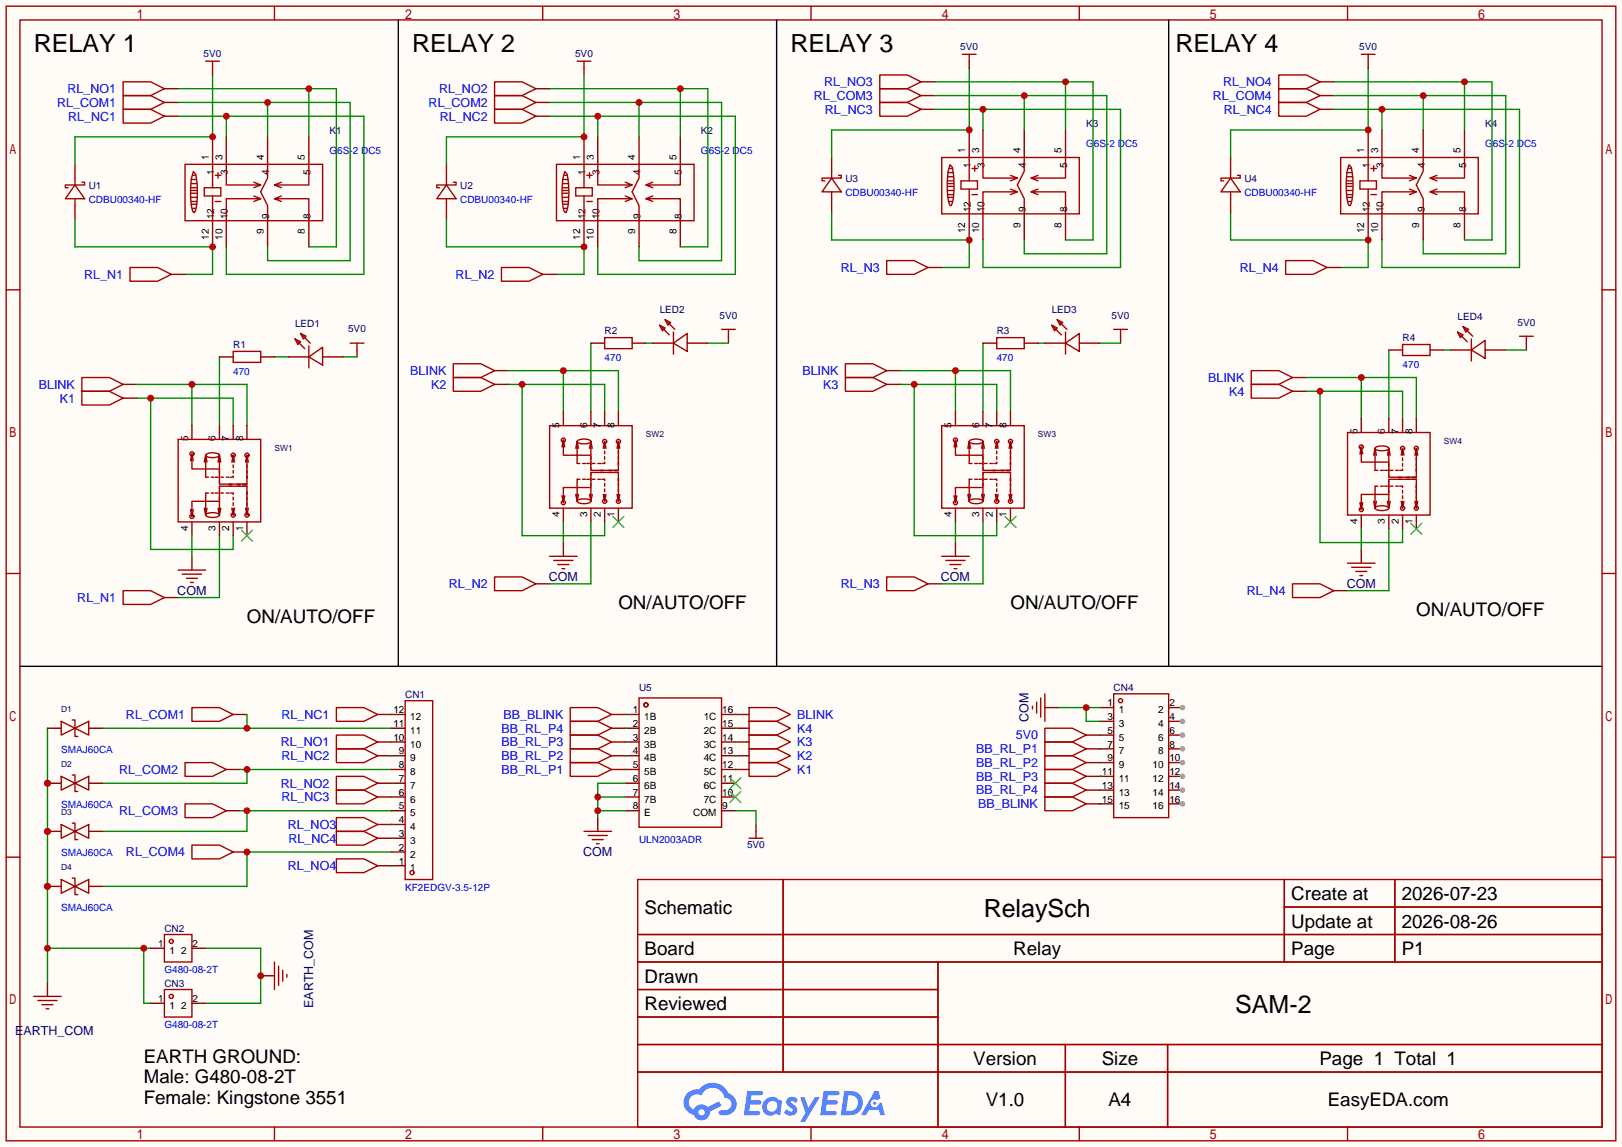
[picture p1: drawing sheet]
<svg xmlns="http://www.w3.org/2000/svg" width="299mm" height="212mm" viewBox="0 0 299 212" stroke-linecap="round" stroke-linejoin="round" font-family="sans-serif">
<path d="M0 0h299.5v211.8h-299.5z" fill="#fffcf7"/>
<g fill="none" stroke="#a10000" stroke-width=".25">
<path d="M1.1 1.1h297.2v209.6h-297.2zM3.7 3.7h292.1v204.5h-292.1zM50.7 1.1v2.6M100.2 1.1v2.6M149.7 1.1v2.6M199.3 1.1v2.6M248.8 1.1v2.6M1.1 53.5h2.6M295.8 53.5h2.5M1.1 105.9h2.6M295.8 105.9h2.5M1.1 158.3h2.6"/>
<path d="M295.8 158.3h2.5M117.7 162.4h178.1v45.8h-178.1zM117.7 172.6h178.1M117.7 177.7h178.1M144.6 162.4v35.6M173.2 177.7v30.5M237.1 162.4v15.3M237.1 167.5h58.7M257.5 162.4v15.3M117.7 182.8h55.5M117.7 192.9h178.1M117.7 187.8h55.5"/>
<path d="M117.7 198h178.1M196.7 192.9v15.3M215.6 192.9v15.3M50.7 208.2v2.5M100.2 208.2v2.5M149.7 208.2v2.5M199.3 208.2v2.5M248.8 208.2v2.5"/>
</g>
<g fill="#5487ff">
<path d="M145.5 202.8a1.3 1.3 0 0 1 1.8 .3l-.4 .6a.54 .54 0 0 0-.9-.2l.1 .2a1.58 1.58 0 0 1 1.1 1.6 1.43 1.43 0 0 1-2.5 .1l.5-.6a.64 .64 0 0 0 .5 .5 .64 .64 0 0 0 .7-.3l-.2-.2a1.6 1.6 0 0 1-1-1.6z"/>
<path d="M147.7 202.7h.9l.7 1.9 1.1-1.9h.9l-2.7 4.5h-.9l1-1.7z"/>
<path d="M138 201.5h1.6a1.31 1.31 0 0 1 1.2 .2 .4 .4 0 0 1-.3 .6h-1.8l-.1 .9h1.6a.4 .4 0 0 1 .4 .4 .4 .4 0 0 1-.4 .4h-1.7l-.2 1.2h.8a1.23 1.23 0 0 1 1.2 .2 .39 .39 0 0 1-.3 .6h-2.7z"/>
<path d="M152.1 201.5h1.6a1.32 1.32 0 0 1 1.3 .2 .39 .39 0 0 1-.4 .6h-1.7l-.2 .9h1.7a.4 .4 0 0 1 .3 .4 .4 .4 0 0 1-.4 .4h-1.7l-.2 1.2h.8a1.23 1.23 0 0 1 1.2 .2 .39 .39 0 0 1-.3 .6h-2.7z"/>
<path d="M161.5 201.5h.7l.4 1.3-.7 .4a.75 .75 0 0 0-1.1 .3 .75 .75 0 0 0 .5 1 .75 .75 0 0 0 .9-.6l.6-.3 .6 2.4h-.9l-.2-1h-1.9l-.5 1h-.9z"/>
<path d="M155.9 201.5l-.7 4.5h1.5a2.27 2.27 0 0 0 2.6-2.3 2.27 2.27 0 0 0-2.7-2.2zM156.6 202.3a1.5 1.5 0 0 1 1.8 1.5 1.5 1.5 0 0 1-1.9 1.4h-.3z"/>
<path d="M141.3 203.1a1.62 1.62 0 0 0-.4 2.1 1.62 1.62 0 0 0 2 .7l.4-.3 .3 .3 .5 .1 .3-2.5-.2-.3h-.4a1.58 1.58 0 0 0-2.5-.1zM141.9 203.6a.99 .99 0 0 1 1.6 .3 .99 .99 0 0 1-.9 1.4 .94 .94 0 0 1-1-.5 .94 .94 0 0 1 .3-1.2z"/>
<path d="M126.9 201.9a2.37 2.37 0 0 0 1.2 4 1.54 1.54 0 0 0 1.7 1 1.54 1.54 0 0 0 1.3-1.6l2.1-1.1-.5-.8-2 1.1a1.57 1.57 0 0 0-2.6 .4 1.5 1.5 0 0 1-.8-2.1 1.5 1.5 0 0 1 2.2-.5 2.23 2.23 0 0 1 2.3-1.4 2.23 2.23 0 0 1 2 1.8 1.16 1.16 0 0 1 1.2 1.1 1.16 1.16 0 0 1-1 1.3h-.7a.47 .47 0 0 0-.6 .3 .47 .47 0 0 0 .4 .6 2.23 2.23 0 0 0 2.3-.7 2.23 2.23 0 0 0 .4-2.3 2.16 2.16 0 0 0-1.3-1.1 3.2 3.2 0 0 0-5.4-.7l-1.2 .1zM129 205.4a.58 .58 0 0 1 1.1 0 .58 .58 0 0 1-1.1 0z"/>
<circle cx="161.5" cy="203.8" r=".28"/>
</g>
<g fill="none" stroke="#a10000" stroke-width=".25">
<path d="M13.8 34.2l1.8 2.5h-3.5zM13.8 32.9v1.3M13.8 36.7v1.3M15.1 33.7h.5v.5h-3.5v.5h.5M34.2 30.4h25.4v10.4h-25.4zM35.3 37.2h1M35.3 33.1h1M35.3 33.9h1M35.3 34.7h1M35.3 35.2h1M35.3 35.7h1M35.3 36.4h1"/>
<path d="M35.3 37.7h1M35.6 32.4h.5M35.6 38.5h.5M35.7 31.7l.4 .5a15.6 15.6 0 0 1 0 6.6l-.3 .4-.3-.6a15.4 15.4 0 0 1 .2-6.9zM37.7 34.7h3.1v1.5h-3.1zM39.2 30.4v4.3M39.2 36.2v4.3M39.8 37.2h1M39.8 32.4h1M40.3 31.9v1M41.8 30.4v3.8h6.3l-1.2-.5M46.9 36.2l1.2 .5h-6.3v3.8"/>
<path d="M48.1 36.7l-1.2 .5M48.1 34.2l-1.2 .5M49.4 30.4v2.5l-1.3 2.5 1.3 2.6v2.5M51.9 37.2l-1.2-.5h6.3v3.8M51.9 33.7l-1.2 .5M51.9 36.2l-1.2 .5M57 30.4v3.8h-6.3l1.2 .5"/>
</g>
<path d="M13.8 30.4v2.5M13.8 38v2.5M39.2 25.3v5.1M41.8 25.3v5.1M49.4 25.3v5.1M57 25.3v5.1M39.2 40.5v5.1M41.8 40.5v5.1M49.4 40.5v5.1M57 40.5v5.1" fill="none" stroke="#870000" stroke-width=".25"/>
<path d="M39.2 13.8v11.5h-25.4v5.1" fill="none" stroke="#008700" stroke-width=".25"/>
<circle cx="39.2" cy="25.3" r=".63" fill="#c00"/>
<path d="M13.8 40.5v5.1h25.4v5.1h-5" fill="none" stroke="#008700" stroke-width=".25"/>
<circle cx="39.2" cy="45.6" r=".63" fill="#c00"/>
<path d="M30.4 18.9h2.5M30.4 16.4h2.5M30.4 21.5h2.5" fill="none" stroke="#870000" stroke-width=".25"/>
<path d="M22.7 17.7h5.1l2.6 1.2-2.6 1.3h-5.1zM22.7 15.1h5.1l2.6 1.3-2.6 1.3h-5.1zM22.7 20.2h5.1l2.6 1.3-2.6 1.2h-5.1z" fill="none" stroke="#a10000" stroke-width=".25"/>
<path d="M32.9 21.5h34.3v29.2h-25.4v-5.1M41.8 21.5v3.8" fill="none" stroke="#008700" stroke-width=".25"/>
<circle cx="41.8" cy="21.5" r=".63" fill="#c00"/>
<path d="M32.9 16.4h29.2v29.2h-5.1M57 16.4v8.9" fill="none" stroke="#008700" stroke-width=".25"/>
<circle cx="57" cy="16.4" r=".63" fill="#c00"/>
<path d="M32.9 18.9h31.7v29.2h-15.2v-2.5M49.4 18.9v6.4" fill="none" stroke="#008700" stroke-width=".25"/>
<circle cx="49.4" cy="18.9" r=".63" fill="#c00"/>
<path d="M39.2 12.6v1.2M31.6 50.7h2.6M22.7 71h2.6M65.9 64.6v1.3" fill="none" stroke="#870000" stroke-width=".25"/>
<path d="M38 11.3h2.5M39.2 11.3v1.3M24 49.4h5.1l2.5 1.3-2.5 1.2h-5.1zM15.1 69.7h5.1l2.5 1.3-2.5 1.3h-5.1zM64.6 63.4h2.6M65.9 63.4v1.2" fill="none" stroke="#a10000" stroke-width=".25"/>
<path d="M25.3 71h20.3v7.6M35.4 71v7.6M40.5 65.9v12.7M63.4 65.9h2.5" fill="none" stroke="#008700" stroke-width=".25"/>
<circle cx="35.4" cy="71" r=".63" fill="#c00"/>
<path d="M22.7 73.5h2.6" fill="none" stroke="#870000" stroke-width=".25"/>
<path d="M15.1 72.3h5.1l2.5 1.2-2.5 1.3h-5.1z" fill="none" stroke="#a10000" stroke-width=".25"/>
<path d="M25.3 73.5h17.8v5.1M27.8 73.5v28h15.3v-2.6" fill="none" stroke="#008700" stroke-width=".25"/>
<circle cx="27.8" cy="73.5" r=".63" fill="#c00"/>
<path d="M82.4 30.4v2.5M82.4 38v2.5M107.8 25.3v5.1M110.4 25.3v5.1M118 25.3v5.1M125.6 25.3v5.1M107.8 40.5v5.1M110.4 40.5v5.1M118 40.5v5.1M125.6 40.5v5.1M30.4 110.4h2.5M35.4 102.7v2.6" fill="none" stroke="#870000" stroke-width=".25"/>
<g fill="none" stroke="#a10000" stroke-width=".25">
<path d="M82.4 34.2l1.8 2.5h-3.6zM82.4 32.9v1.3M82.4 36.7v1.3M83.7 33.7h.5v.5h-3.6v.5h.6M102.7 30.4h25.4v10.4h-25.4zM103.9 37.2h1M103.9 33.1h1M103.9 33.9h1M103.9 34.7h1M103.9 35.2h1M103.9 35.7h1M103.9 36.4h1"/>
<path d="M103.9 37.7h1M104.1 32.4h.5M104.1 38.5h.5M104.3 31.7l.4 .5a15.6 15.6 0 0 1 0 6.6l-.3 .4-.4-.6a15.4 15.4 0 0 1 .3-6.9zM106.3 34.7h3v1.5h-3zM107.8 30.4v4.3M107.8 36.2v4.3M108.3 37.2h1M108.3 32.4h1M108.8 31.9v1M110.4 30.4v3.8h6.3l-1.3-.5M115.4 36.2l1.3 .5h-6.3v3.8"/>
<path d="M116.7 36.7l-1.3 .5M116.7 34.2l-1.3 .5M118 30.4v2.5l-1.3 2.5 1.3 2.6v2.5M120.5 37.2l-1.2-.5h6.3v3.8M120.5 33.7l-1.2 .5M120.5 36.2l-1.2 .5M125.6 30.4v3.8h-6.3l1.2 .5M22.7 109.1h5.1l2.6 1.3-2.6 1.2h-5.1zM32.9 105.3h5.1M33.7 106h3.5M34.4 106.8h2M35.2 107.6h.5"/>
</g>
<path d="M107.8 13.8v11.5h-25.4v5.1M50.7 65.9h2.5M40.5 98.9v11.5h-7.6" fill="none" stroke="#008700" stroke-width=".25"/>
<circle cx="107.8" cy="25.3" r=".63" fill="#c00"/>
<path d="M82.4 40.5v5.1h25.4v5.1h-5.1" fill="none" stroke="#008700" stroke-width=".25"/>
<circle cx="107.8" cy="45.6" r=".63" fill="#c00"/>
<path d="M98.9 18.9h2.6M98.9 16.4h2.6M98.9 21.5h2.6" fill="none" stroke="#870000" stroke-width=".25"/>
<path d="M91.3 17.7h5.1l2.5 1.2-2.5 1.3h-5.1zM91.3 15.1h5.1l2.5 1.3-2.5 1.3h-5.1zM91.3 20.2h5.1l2.5 1.3-2.5 1.2h-5.1z" fill="none" stroke="#a10000" stroke-width=".25"/>
<path d="M101.5 21.5h34.3v29.2h-25.4v-5.1M110.4 21.5v3.8" fill="none" stroke="#008700" stroke-width=".25"/>
<circle cx="110.4" cy="21.5" r=".63" fill="#c00"/>
<path d="M101.5 16.4h29.2v29.2h-5.1M125.6 16.4v8.9" fill="none" stroke="#008700" stroke-width=".25"/>
<circle cx="125.6" cy="16.4" r=".63" fill="#c00"/>
<path d="M101.5 18.9h31.7v29.2h-15.2v-2.5M118 18.9v6.4" fill="none" stroke="#008700" stroke-width=".25"/>
<circle cx="118" cy="18.9" r=".63" fill="#c00"/>
<path d="M107.8 12.6v1.2M153.5 29.1v2.5M153.5 36.7v2.5M178.9 24v5.1M178.9 39.2v5.1M181.5 24v5.1M181.5 39.2v5.1M189.1 24v5.1M189.1 39.2v5.1M196.7 24v5.1M196.7 39.2v5.1M100.2 50.7h2.5" fill="none" stroke="#870000" stroke-width=".25"/>
<g fill="none" stroke="#a10000" stroke-width=".25">
<path d="M106.6 11.3h2.5M107.8 11.3v1.3M153.5 32.9l1.8 2.5h-3.5zM153.5 31.6v1.3M153.5 35.4v1.3M154.8 32.4h.5v.5h-3.5v.5h.5M173.9 29.1h25.4v10.4h-25.4zM175 35.9h1M175 31.9h1M175 32.6h1M175 33.4h1M175 33.9h1"/>
<path d="M175 34.4h1M175 35.2h1M175 36.4h1M175.3 31.1h.5M175.3 37.2h.5M175.4 30.4l.4 .5a15.6 15.6 0 0 1 0 6.6l-.3 .5-.3-.7a15.4 15.4 0 0 1 .2-6.9zM177.4 33.4h3.1v1.5h-3.1zM178.9 29.1v4.3M178.9 34.9v4.3M179.5 35.9h1M179.5 31.1h1M180 30.6v1"/>
<path d="M181.5 29.1v3.8h6.3l-1.2-.5M186.6 34.9l1.2 .5h-6.3v3.8M187.8 35.4l-1.2 .5M187.8 32.9l-1.2 .5M189.1 29.1v2.5l-1.3 2.6 1.3 2.5v2.5M191.6 35.9l-1.2-.5h6.3v3.8M191.6 32.4l-1.2 .5M191.6 34.9l-1.2 .5M196.7 29.1v3.8h-6.3l1.2 .5M92.6 49.4h5.1l2.5 1.3-2.5 1.2h-5.1z"/>
</g>
<path d="M178.9 12.6v11.4h-25.4v5.1" fill="none" stroke="#008700" stroke-width=".25"/>
<circle cx="178.9" cy="24" r=".63" fill="#c00"/>
<path d="M153.5 39.2v5.1h25.4v5.1h-5" fill="none" stroke="#008700" stroke-width=".25"/>
<circle cx="178.9" cy="44.3" r=".63" fill="#c00"/>
<path d="M170.1 17.7h2.5M170.1 15.1h2.5M170.1 20.2h2.5" fill="none" stroke="#870000" stroke-width=".25"/>
<path d="M162.4 18.9h5.1l2.6 1.3-2.6 1.3h-5.1zM162.4 16.4h5.1l2.6 1.3-2.6 1.2h-5.1zM162.4 13.8h5.1l2.6 1.3-2.6 1.3h-5.1z" fill="none" stroke="#a10000" stroke-width=".25"/>
<path d="M172.6 20.2h34.3v29.2h-25.4v-5.1M181.5 20.2v3.8" fill="none" stroke="#008700" stroke-width=".25"/>
<circle cx="181.5" cy="20.2" r=".63" fill="#c00"/>
<path d="M172.6 15.1h29.2v29.2h-5.1M196.7 15.1v8.9" fill="none" stroke="#008700" stroke-width=".25"/>
<circle cx="196.7" cy="15.1" r=".63" fill="#c00"/>
<path d="M172.6 17.7h31.7v29.2h-15.2v-2.6M189.1 17.7v6.3" fill="none" stroke="#008700" stroke-width=".25"/>
<circle cx="189.1" cy="17.7" r=".63" fill="#c00"/>
<path d="M178.9 11.3v1.3M227.2 29.1v2.5M227.2 36.7v2.5M252.6 24v5.1M252.6 39.2v5.1M255.1 24v5.1M255.1 39.2v5.1M262.8 24v5.1M262.8 39.2v5.1M270.4 24v5.1M270.4 39.2v5.1M171.3 49.4h2.6" fill="none" stroke="#870000" stroke-width=".25"/>
<g fill="none" stroke="#a10000" stroke-width=".25">
<path d="M177.7 10h2.5M178.9 10v1.3M227.2 32.9l1.8 2.5h-3.6zM227.2 31.6v1.3M227.2 35.4v1.3M228.5 32.4h.5v.5h-3.6v.5h.5M247.5 29.1h25.4v10.4h-25.4zM248.7 35.9h1M248.7 31.9h1M248.7 32.6h1M248.7 33.4h1M248.7 33.9h1"/>
<path d="M248.7 34.4h1M248.7 35.2h1M248.7 36.4h1M248.9 31.1h.5M248.9 37.2h.5M249.1 30.4l.4 .5a15.6 15.6 0 0 1 0 6.6l-.4 .5-.3-.7a15.4 15.4 0 0 1 .3-6.9zM251.1 33.4h3v1.5h-3zM252.6 29.1v4.3M252.6 34.9v4.3M253.1 35.9h1M253.1 31.1h1M253.6 30.6v1"/>
<path d="M255.1 29.1v3.8h6.4l-1.3-.5M260.2 34.9l1.3 .5h-6.4v3.8M261.5 35.4l-1.3 .5M261.5 32.9l-1.3 .5M262.8 29.1v2.5l-1.3 2.6 1.3 2.5v2.5M265.3 35.9l-1.3-.5h6.4v3.8M265.3 32.4l-1.3 .5M265.3 34.9l-1.3 .5M270.4 29.1v3.8h-6.4l1.3 .5M163.7 48.1h5.1l2.5 1.3-2.5 1.3h-5.1z"/>
</g>
<path d="M252.6 12.6v11.4h-25.4v5.1" fill="none" stroke="#008700" stroke-width=".25"/>
<circle cx="252.6" cy="24" r=".63" fill="#c00"/>
<path d="M227.2 39.2v5.1h25.4v5.1h-5.1" fill="none" stroke="#008700" stroke-width=".25"/>
<circle cx="252.6" cy="44.3" r=".63" fill="#c00"/>
<path d="M243.7 17.7h2.6M243.7 15.1h2.6M243.7 20.2h2.6" fill="none" stroke="#870000" stroke-width=".25"/>
<path d="M236.1 18.9h5.1l2.5 1.3-2.5 1.3h-5.1zM236.1 16.4h5.1l2.5 1.3-2.5 1.2h-5.1zM236.1 13.8h5.1l2.5 1.3-2.5 1.3h-5.1z" fill="none" stroke="#a10000" stroke-width=".25"/>
<path d="M246.3 20.2h34.2v29.2h-25.4v-5.1M255.1 20.2v3.8" fill="none" stroke="#008700" stroke-width=".25"/>
<circle cx="255.1" cy="20.2" r=".63" fill="#c00"/>
<path d="M246.3 15.1h29.2v29.2h-5.1M270.4 15.1v8.9" fill="none" stroke="#008700" stroke-width=".25"/>
<circle cx="270.4" cy="15.1" r=".63" fill="#c00"/>
<path d="M246.3 17.7h31.7v29.2h-15.2v-2.6M262.8 17.7v6.3" fill="none" stroke="#008700" stroke-width=".25"/>
<circle cx="262.8" cy="17.7" r=".63" fill="#c00"/>
<path d="M252.6 11.3v1.3M245 49.4h2.5M43.1 132h2.5M69.7 137h2.6M69.7 132h2.6" fill="none" stroke="#870000" stroke-width=".25"/>
<path d="M251.3 10h2.6M252.6 10v1.3M237.4 48.1h5l2.6 1.3-2.6 1.3h-5zM35.4 130.7h5.1l2.6 1.3-2.6 1.2h-5.1zM62.1 135.8h5.1l2.5 1.2-2.5 1.3h-5.1zM62.1 130.7h5.1l2.5 1.3-2.5 1.2h-5.1z" fill="none" stroke="#a10000" stroke-width=".25"/>
<path d="M73.5 3.7v119.4M143.4 3.7v119.4M215.8 3.7v119.4M3.7 123.1h292.1" fill="none" stroke="#000" stroke-width=".25"/>
<path d="M18.9 134.5h53.4M45.6 132v2.5" fill="none" stroke="#008700" stroke-width=".25"/>
<circle cx="45.6" cy="134.5" r=".63" fill="#c00"/>
<path d="M69.7 139.6h2.6M41.8 142.1h2.5M69.7 144.7h2.6" fill="none" stroke="#870000" stroke-width=".25"/>
<path d="M62.1 138.3h5.1l2.5 1.3-2.5 1.2h-5.1zM34.2 140.8h5l2.6 1.3-2.6 1.3h-5zM62.1 143.4h5.1l2.5 1.3-2.5 1.2h-5.1z" fill="none" stroke="#a10000" stroke-width=".25"/>
<path d="M44.3 142.1h28M45.6 142.1v2.6h-26.7" fill="none" stroke="#008700" stroke-width=".25"/>
<circle cx="45.6" cy="142.1" r=".63" fill="#c00"/>
<path d="M41.8 149.7h2.5M69.7 152.3h2.6M69.7 147.2h2.6" fill="none" stroke="#870000" stroke-width=".25"/>
<path d="M34.2 148.5h5l2.6 1.2-2.6 1.3h-5zM62.1 151h5.1l2.5 1.3-2.5 1.2h-5.1zM62.1 145.9h5.1l2.5 1.3-2.5 1.3h-5.1z" fill="none" stroke="#a10000" stroke-width=".25"/>
<path d="M44.3 149.7h28M45.6 149.7v3.8h-26.7" fill="none" stroke="#008700" stroke-width=".25"/>
<circle cx="45.6" cy="149.7" r=".63" fill="#c00"/>
<path d="M43.1 157.4h2.5M69.7 159.9h2.6M69.7 154.8h2.6" fill="none" stroke="#870000" stroke-width=".25"/>
<path d="M35.4 156.1h5.1l2.6 1.3-2.6 1.2h-5.1zM62.1 158.6h5.1l2.5 1.3-2.5 1.3h-5.1zM62.1 153.5h5.1l2.5 1.3-2.5 1.3h-5.1z" fill="none" stroke="#a10000" stroke-width=".25"/>
<path d="M72.3 157.4h-26.7v6.3h-26.7" fill="none" stroke="#008700" stroke-width=".25"/>
<circle cx="45.6" cy="157.4" r=".63" fill="#c00"/>
<path d="M192.9 130.7h2.6M203.1 130.7h2.5M215.8 148.5h2.5M8.8 181.5v2.5" fill="none" stroke="#870000" stroke-width=".25"/>
<g fill="none" stroke="#a10000" stroke-width=".25">
<path d="M190.6 130.4v.5M191.4 129.7v2M192.2 128.9v3.6M192.9 128.1v5.1M205.6 128.1h10.2v22.9h-10.2zM6.2 184h5.1M7 184.8h3.5M7.7 185.5h2.1M8.5 186.3h.5"/>
<circle cx="206.9" cy="129.4" r=".38"/>
</g>
<circle cx="218.3" cy="148.5" r=".51" fill="#999"/>
<path d="M203.1 133.2h2.5M215.8 145.9h2.5" fill="none" stroke="#870000" stroke-width=".25"/>
<circle cx="218.3" cy="145.9" r=".51" fill="#999"/>
<path d="M203.1 135.8h2.5M215.8 143.4h2.5" fill="none" stroke="#870000" stroke-width=".25"/>
<circle cx="218.3" cy="143.4" r=".51" fill="#999"/>
<path d="M203.1 138.3h2.5M215.8 140.8h2.5" fill="none" stroke="#870000" stroke-width=".25"/>
<circle cx="218.3" cy="140.8" r=".51" fill="#999"/>
<path d="M215.8 138.3h2.5M203.1 140.8h2.5" fill="none" stroke="#870000" stroke-width=".25"/>
<circle cx="218.3" cy="138.3" r=".51" fill="#999"/>
<path d="M215.8 135.8h2.5M203.1 143.4h2.5" fill="none" stroke="#870000" stroke-width=".25"/>
<circle cx="218.3" cy="135.8" r=".51" fill="#999"/>
<path d="M215.8 133.2h2.5M203.1 145.9h2.5" fill="none" stroke="#870000" stroke-width=".25"/>
<circle cx="218.3" cy="133.2" r=".51" fill="#999"/>
<path d="M215.8 130.7h2.5M203.1 148.5h2.5" fill="none" stroke="#870000" stroke-width=".25"/>
<circle cx="218.3" cy="130.7" r=".51" fill="#999"/>
<path d="M200.5 135.8h2.6" fill="none" stroke="#870000" stroke-width=".25"/>
<path d="M192.9 134.5h5.1l2.5 1.3-2.5 1.2h-5.1z" fill="none" stroke="#a10000" stroke-width=".25"/>
<path d="M195.5 130.7h7.6M200.5 130.7v2.5h2.6M203.1 135.8h.1" fill="none" stroke="#008700" stroke-width=".25"/>
<circle cx="200.5" cy="130.7" r=".63" fill="#c00"/>
<path d="M8.8 134.5v47M8.8 175.1h19M26.5 175.1v10.2h1.3" fill="none" stroke="#008700" stroke-width=".25"/>
<g fill="#c00">
<circle cx="8.8" cy="175.1" r=".63"/>
<circle cx="26.5" cy="175.1" r=".63"/>
<circle cx="8.8" cy="163.7" r=".63"/>
<circle cx="8.8" cy="153.5" r=".63"/>
<circle cx="8.8" cy="144.7" r=".63"/>
</g>
<path d="M38 175.1h10.1v10.2h-10.1" fill="none" stroke="#008700" stroke-width=".25"/>
<path d="M48.1 180.2h2.6" fill="none" stroke="#870000" stroke-width=".25"/>
<circle cx="48.1" cy="180.2" r=".63" fill="#c00"/>
<g fill="none" stroke="#a10000" stroke-width=".25">
<path d="M118 128.9h15.2v23.9h-15.2zM107.8 153.5h5.1M108.6 154.3h3.5M109.3 155.1h2.1M110.1 155.8h.5M138.3 154.8h2.5M139.6 153.5v1.3M30.4 172.6h5v5.1h-5zM50.7 177.7v5.1M51.4 178.4v3.6M52.2 179.2v2M53 180v.5"/>
<path d="M30.4 182.8h5v5h-5z"/>
<circle cx="119.3" cy="130.2" r=".38"/>
<circle cx="31.6" cy="173.9" r=".38"/>
<circle cx="31.6" cy="184" r=".38"/>
</g>
<g fill="none" stroke="#870000" stroke-width=".25">
<path d="M115.4 132h2.6M115.4 134.5h2.6M115.4 137h2.6M115.4 139.6h2.6M133.2 132h2.6M133.2 134.5h2.6M133.2 137h2.6M133.2 139.6h2.6M110.4 151v2.5M115.4 142.1h2.6M115.4 144.7h2.6M115.4 147.2h2.6"/>
<path d="M115.4 149.7h2.6M133.2 142.1h2.6M133.2 144.7h2.6M133.2 147.2h2.6M133.2 149.7h2.6M139.6 152.3v1.2M27.8 175.1h2.6M35.4 175.1h2.6M27.8 185.3h2.6M35.4 185.3h2.6"/>
</g>
<path d="M134.7 146.2l2.1 2M134.7 143.6l2.1 2.1M136.8 146.2l-2.1 2M136.8 143.6l-2.1 2.1" fill="none" stroke="#3c3" stroke-width=".25"/>
<path d="M110.4 149.7h5M110.4 147.2h5M115.4 144.7h-5v6.3" fill="none" stroke="#008700" stroke-width=".25"/>
<g fill="#c00">
<circle cx="110.4" cy="149.7" r=".63"/>
<circle cx="110.4" cy="147.2" r=".63"/>
</g>
<path d="M8.8 134.5h2.5M16.4 134.5h2.5M8.8 144.7h2.5M16.4 144.7h2.5" fill="none" stroke="#870000" stroke-width=".25"/>
<path d="M11.3 133.2l2.5 1.3-2.5 1.3zM13.3 133h.5v3h.6M13.8 134.5l2.6-1.3v2.6z" fill="none" stroke="#a10000" stroke-width=".25"/>
<circle cx="8.8" cy="144.7" r=".63" fill="#c00"/>
<path d="M11.3 143.4l2.5 1.3-2.5 1.2zM13.3 143.1h.5v3.1h.6M13.8 144.7l2.6-1.3v2.5z" fill="none" stroke="#a10000" stroke-width=".25"/>
<path d="M8.8 153.5h2.5M16.4 153.5h2.5" fill="none" stroke="#870000" stroke-width=".25"/>
<circle cx="8.8" cy="153.5" r=".63" fill="#c00"/>
<path d="M11.3 152.3l2.5 1.2-2.5 1.3zM13.3 152h.5v3.1h.6M13.8 153.5l2.6-1.2v2.5z" fill="none" stroke="#a10000" stroke-width=".25"/>
<path d="M8.8 163.7h2.5M16.4 163.7h2.5" fill="none" stroke="#870000" stroke-width=".25"/>
<circle cx="8.8" cy="163.7" r=".63" fill="#c00"/>
<g fill="none" stroke="#a10000" stroke-width=".25">
<path d="M83.7 67.2h5.1l2.5 1.3-2.5 1.2h-5.1zM133.2 60.8h2.6M134.5 60.8v1.3M32.9 81.2h15.2v15.2h-15.2zM35.2 85.1l.2-1.3v2.8h5.1M35.4 83.8l.3 1.3M35.7 94.1l-.3 1.3M37.7 85.3l.3-1.2v4h.5M38 84.1l.2 1.2M38 95a2.4 2.4 0 0 1 2.4-.1v.4l-.6 .2a2.23 2.23 0 0 1-1.8-.4zM38 83.9a2.4 2.4 0 0 1 2.4 0v.3l-.6 .3a2.23 2.23 0 0 1-1.8-.4zM38.2 93.9l-.2 1.2"/>
<path d="M38.5 91.1h-.5v4l-.3-1.2M39 91.1h.5M39 88.1h.5M39.8 91.1h.5M39.8 88.1h.5M40.3 93.9l.2 1.2v-5.3h5.1v5.3l-.3-1.2M40.3 85.3l.2-1.2v5.3h5.1v-5.3l-.3 1.2M40.5 92.6h-5.1v2.8l-.2-1.3M40.5 84.1l.3 1.2M40.8 91.1h.5M40.8 93.9l-.3 1.2M40.8 88.1h.5"/>
<path d="M41.8 91.1h.5M41.8 88.1h.5M42.5 91.1h.6v.2M42.8 93.9l.3 1.2v-1.2M42.8 85.3l.3-1.2v1.2M43.1 85.9v.5M43.1 86.9v.5M43.1 87.9v.2h-.6M43.1 91.8v.5M43.1 92.8v.5M43.1 84.1l.2 1.2M43.3 93.9l-.2 1.2"/>
<path d="M45.6 84.1l.2 1.2M45.8 93.9l-.2 1.2M192.9 137h5.1l2.5 1.3-2.5 1.3h-5.1zM192.9 139.6h5.1l2.5 1.2-2.5 1.3h-5.1zM192.9 142.1h5.1l2.5 1.3-2.5 1.3h-5.1zM192.9 144.7h5.1l2.5 1.2-2.5 1.3h-5.1zM192.9 147.2h5.1l2.5 1.3-2.5 1.2h-5.1zM11.3 162.4l2.5 1.3-2.5 1.3zM13.3 162.2h.5v3h.6M13.8 163.7l2.6-1.3v2.6z"/>
<circle cx="35.4" cy="83.8" r=".38"/>
<circle cx="35.4" cy="95.4" r=".38"/>
<circle cx="43.1" cy="84.1" r=".38"/>
<circle cx="43.1" cy="95.1" r=".38"/>
<circle cx="45.6" cy="95.1" r=".38"/>
<circle cx="45.6" cy="84.1" r=".38"/>
</g>
<g fill="none" stroke="#870000" stroke-width=".25">
<path d="M35.4 78.6v2.6M40.5 78.6v2.6M43.1 78.6v2.6M45.6 78.6v2.6M91.3 68.5h2.6M134.5 62.1v1.3M35.4 96.4v2.5M40.5 96.4v2.5M43.1 96.4v2.5M45.6 96.4v2.5M200.5 138.3h2.6M200.5 140.8h2.6"/>
<path d="M200.5 143.4h2.6M200.5 145.9h2.6M200.5 148.5h2.6"/>
</g>
<path d="M93.9 68.5h20.3v7.6M104 68.5v7.6M109.1 63.4v12.7M130.7 63.4h3.8M35.4 98.9v3.8M203.1 138.3h.1M203.1 140.8h.1M203.1 143.4h.1M203.1 145.9h.1M203.1 148.5h.1" fill="none" stroke="#008700" stroke-width=".25"/>
<path d="M44.6 97.9l2 2M46.6 97.9l-2 2" fill="none" stroke="#3c3" stroke-width=".25"/>
<circle cx="104" cy="68.5" r=".63" fill="#c00"/>
<path d="M91.3 71h2.6" fill="none" stroke="#870000" stroke-width=".25"/>
<path d="M83.7 69.7h5.1l2.5 1.3-2.5 1.3h-5.1z" fill="none" stroke="#a10000" stroke-width=".25"/>
<path d="M93.9 71h17.7v5.1M96.4 71v27.9h15.2v-2.5" fill="none" stroke="#008700" stroke-width=".25"/>
<circle cx="96.4" cy="71" r=".63" fill="#c00"/>
<path d="M104 76.1v2.5M109.1 76.1v2.5M111.6 76.1v2.5M114.2 76.1v2.5M163.7 68.5h2.5M206.9 62.1v1.3M104 93.9v2.5M109.1 93.9v2.5M111.6 93.9v2.5M114.2 93.9v2.5M98.9 107.8h2.6M104 100.2v2.5" fill="none" stroke="#870000" stroke-width=".25"/>
<g fill="none" stroke="#a10000" stroke-width=".25">
<path d="M101.5 78.6h15.2v15.3h-15.2zM156.1 67.2h5.1l2.5 1.3-2.5 1.2h-5.1zM205.6 60.8h2.6M206.9 60.8v1.3M103.8 82.5l.2-1.2v2.8h5.1M104 81.3l.3 1.2M104.3 91.6l-.3 1.2M106.3 82.8l.3-1.3v4.1h.5M106.6 81.5l.2 1.3M106.6 92.5a2.4 2.4 0 0 1 2.4-.1v.3l-.6 .3a2.23 2.23 0 0 1-1.8-.4zM106.6 81.4a2.4 2.4 0 0 1 2.4-.1v.4l-.6 .2a2.23 2.23 0 0 1-1.8-.3zM106.8 91.3l-.2 1.3"/>
<path d="M107.1 88.5h-.5v4.1l-.3-1.3M107.6 88.5h.5M107.6 85.6h.5M108.3 88.5h.5M108.3 85.6h.5M108.8 91.3l.3 1.3v-5.4h5.1v5.4l-.3-1.3M108.8 82.8l.3-1.3v5.4h5.1v-5.4l-.3 1.3M109.1 90h-5.1v2.8l-.2-1.2M109.1 81.5l.2 1.3M109.3 88.5h.6M109.3 91.3l-.2 1.3M109.3 85.6h.6"/>
<path d="M110.4 88.5h.5M110.4 85.6h.5M111.1 88.5h.5v.3M111.4 91.3l.2 1.3v-1.3M111.4 82.8l.2-1.3v1.3M111.6 83.3v.5M111.6 84.3v.5M111.6 85.3v.3h-.5M111.6 89.3v.5M111.6 90.3v.5M111.6 81.5l.3 1.3M111.9 91.3l-.3 1.3"/>
<path d="M114.2 81.5l.2 1.3M114.4 91.3l-.2 1.3M91.3 106.6h5.1l2.5 1.2-2.5 1.3h-5.1zM101.5 102.7h5.1M102.2 103.5h3.6M103 104.3h2M103.8 105h.5"/>
<circle cx="104" cy="92.8" r=".38"/>
<circle cx="104" cy="81.3" r=".38"/>
<circle cx="111.6" cy="92.6" r=".38"/>
<circle cx="111.6" cy="81.5" r=".38"/>
<circle cx="114.2" cy="92.6" r=".38"/>
<circle cx="114.2" cy="81.5" r=".38"/>
</g>
<path d="M119.3 63.4h1.2M166.2 68.5h20.4v7.6M176.4 68.5v7.6M181.5 63.4v12.7M203.1 63.4h3.8M104 96.4v3.8M109.1 96.4v11.4h-7.6" fill="none" stroke="#008700" stroke-width=".25"/>
<path d="M113.2 95.4l2 2M115.2 95.4l-2 2" fill="none" stroke="#3c3" stroke-width=".25"/>
<circle cx="176.4" cy="68.5" r=".63" fill="#c00"/>
<path d="M163.7 71h2.5" fill="none" stroke="#870000" stroke-width=".25"/>
<path d="M156.1 69.7h5.1l2.5 1.3-2.5 1.3h-5.1z" fill="none" stroke="#a10000" stroke-width=".25"/>
<path d="M166.2 71h17.8v5.1M168.8 71v27.9h15.2v-2.5" fill="none" stroke="#008700" stroke-width=".25"/>
<circle cx="168.8" cy="71" r=".63" fill="#c00"/>
<path d="M176.4 76.1v2.5M181.5 76.1v2.5M184 76.1v2.5M186.6 76.1v2.5M238.6 69.7h2.6M281.8 63.4v1.2M176.4 93.9v2.5M181.5 93.9v2.5M184 93.9v2.5M186.6 93.9v2.5M171.3 107.8h2.6M176.4 100.2v2.5" fill="none" stroke="#870000" stroke-width=".25"/>
<g fill="none" stroke="#a10000" stroke-width=".25">
<path d="M173.9 78.6h15.2v15.3h-15.2zM231 68.5h5.1l2.5 1.2-2.5 1.3h-5.1zM280.5 62.1h2.6M281.8 62.1v1.3M176.1 82.5l.3-1.2v2.8h5.1M176.4 81.3l.3 1.2M176.7 91.6l-.3 1.2M178.7 82.8l.2-1.3v4.1h.6M178.9 81.5l.3 1.3M179 92.5a2.4 2.4 0 0 1 2.4-.1v.3l-.6 .3a2.23 2.23 0 0 1-1.9-.4zM179 81.4a2.4 2.4 0 0 1 2.4-.1v.4l-.6 .2a2.23 2.23 0 0 1-1.9-.3zM179.2 91.3l-.3 1.3"/>
<path d="M179.5 88.5h-.6v4.1l-.2-1.3M180 88.5h.5M180 85.6h.5M180.7 88.5h.5M180.7 85.6h.5M181.2 91.3l.3 1.3v-5.4h5.1v5.4l-.3-1.3M181.2 82.8l.3-1.3v5.4h5.1v-5.4l-.3 1.3M181.5 90h-5.1v2.8l-.3-1.2M181.5 81.5l.2 1.3M181.7 88.5h.5M181.7 91.3l-.2 1.3M181.7 85.6h.5"/>
<path d="M182.8 88.5h.5M182.8 85.6h.5M183.5 88.5h.5v.3M183.8 91.3l.2 1.3v-1.3M183.8 82.8l.2-1.3v1.3M184 83.3v.5M184 84.3v.5M184 85.3v.3h-.5M184 89.3v.5M184 90.3v.5M184 81.5l.3 1.3M184.3 91.3l-.3 1.3"/>
<path d="M186.6 81.5l.2 1.3M186.8 91.3l-.2 1.3M163.7 106.6h5.1l2.5 1.2-2.5 1.3h-5.1zM173.9 102.7h5M174.6 103.5h3.6M175.4 104.3h2M176.1 105h.6"/>
<circle cx="176.4" cy="92.8" r=".38"/>
<circle cx="176.4" cy="81.3" r=".38"/>
<circle cx="184" cy="92.6" r=".38"/>
<circle cx="184" cy="81.5" r=".38"/>
<circle cx="186.6" cy="92.6" r=".38"/>
<circle cx="186.6" cy="81.5" r=".38"/>
</g>
<path d="M191.6 63.4h1.3M241.2 69.7h20.3v7.6M251.3 69.7v7.6M256.4 64.6v12.7M278 64.6h3.8M176.4 96.4v3.8M181.5 96.4v11.4h-7.6" fill="none" stroke="#008700" stroke-width=".25"/>
<path d="M185.5 95.4l2.1 2M187.6 95.4l-2.1 2" fill="none" stroke="#3c3" stroke-width=".25"/>
<circle cx="251.3" cy="69.7" r=".63" fill="#c00"/>
<path d="M238.6 72.3h2.6" fill="none" stroke="#870000" stroke-width=".25"/>
<path d="M231 71h5.1l2.5 1.3-2.5 1.2h-5.1z" fill="none" stroke="#a10000" stroke-width=".25"/>
<path d="M241.2 72.3h17.8v5M243.7 72.3v27.9h15.3v-2.5" fill="none" stroke="#008700" stroke-width=".25"/>
<circle cx="243.7" cy="72.3" r=".63" fill="#c00"/>
<g fill="none" stroke="#870000" stroke-width=".25">
<path d="M40.5 65.9h2.6M48.1 65.9h2.6M53.2 65.9h3.8M59.6 65.9h3.8M109.1 63.4h2.5M116.7 63.4h2.6M120.5 63.4h3.8M126.9 63.4h3.8M181.5 63.4h2.5M189.1 63.4h2.5M192.9 63.4h3.8M199.3 63.4h3.8"/>
<path d="M251.3 77.3v2.6M256.4 77.3v2.6M256.4 64.6h2.6M259 77.3v2.6M261.5 77.3v2.6M264 64.6h2.6M267.8 64.6h3.9M274.2 64.6h3.8M251.3 95.1v2.6M256.4 95.1v2.6M259 95.1v2.6M261.5 95.1v2.6"/>
<path d="M246.3 109.1h2.5M251.3 101.5v2.5M72.3 139.6h2.5M72.3 137h2.5M72.3 134.5h2.5M72.3 132h2.5M112.9 139.6h2.5M112.9 137h2.5M112.9 134.5h2.5M112.9 132h2.5M135.8 139.6h2.5M135.8 137h2.5"/>
<path d="M135.8 134.5h2.5M135.8 132h2.5M72.3 142.1h2.5M72.3 159.9h2.5M72.3 157.4h2.5M72.3 154.8h2.5M72.3 152.3h2.5M72.3 149.7h2.5M72.3 147.2h2.5M72.3 144.7h2.5M112.9 142.1h2.5M135.8 142.1h2.5"/>
</g>
<g fill="none" stroke="#a10000" stroke-width=".25">
<path d="M122.8 59.1l1 .5-.5 .5zM122.8 59.1l1.8 1.7M195.2 59.1l1 .5-.5 .5zM195.2 59.1l1.8 1.7M43.1 64.9h5v2h-5zM54.5 62.6l1 .5-.5 .5zM54.5 62.6l1.8 1.8M55.5 61.6l1 .5-.5 .5zM55.5 61.6l1.8 1.8M57 65.9l2.6-1.8v3.3zM57 63.9v4M111.6 62.4h5.1v2h-5.1z"/>
<path d="M121.8 60.1l1 .5-.5 .5zM121.8 60.1l1.8 1.7M124.3 63.4l2.6-1.8v3.3zM124.3 61.3v4.1M184 62.4h5.1v2h-5.1zM194.2 60.1l1 .5-.5 .5zM194.2 60.1l1.8 1.7M196.7 63.4l2.6-1.8v3.3zM196.7 61.3v4.1M248.8 79.9h15.2v15.2h-15.2zM259 63.6h5v2.1h-5zM269.1 61.3l1 .5-.5 .6z"/>
<path d="M269.1 61.3l1.8 1.8M270.1 60.3l1 .5-.5 .5zM270.1 60.3l1.8 1.8M271.7 64.6l2.5-1.7v3.3zM271.7 62.6v4.1M251.1 83.8l.2-1.3v2.8h5.1M251.3 82.5l.3 1.3M251.6 92.8l-.3 1.3M253.6 84.1l.3-1.3v4.1h.5M253.9 82.8l.2 1.3M253.9 93.7a2.4 2.4 0 0 1 2.4 0v.3l-.6 .2a2.23 2.23 0 0 1-1.8-.3zM253.9 82.7a2.4 2.4 0 0 1 2.4-.1v.3l-.6 .3a2.23 2.23 0 0 1-1.8-.4z"/>
<path d="M254.1 92.6l-.2 1.3M254.4 89.8h-.5v4.1l-.3-1.3M254.9 89.8h.5M254.9 86.9h.5M255.7 89.8h.5M255.7 86.9h.5M256.2 92.6l.2 1.3v-5.4h5.1v5.4l-.3-1.3M256.2 84.1l.2-1.3v5.3h5.1v-5.3l-.3 1.3M256.4 91.3h-5.1v2.8l-.2-1.3M256.4 82.8l.3 1.3M256.7 89.8h.5M256.7 92.6l-.3 1.3"/>
<path d="M256.7 86.9h.5M257.7 89.8h.5M257.7 86.9h.5M258.4 89.8h.6v.2M258.7 92.6l.3 1.3v-1.3M258.7 84.1l.3-1.3v1.3M259 84.6v.5M259 85.6v.5M259 86.6v.3h-.6M259 90.6v.5M259 91.6v.5M259 82.8l.2 1.3"/>
<path d="M259.2 92.6l-.2 1.3M261.5 82.8l.2 1.3M261.7 92.6l-.2 1.3M238.6 107.8h5.1l2.6 1.3-2.6 1.3h-5.1zM248.8 104h5.1M249.6 104.8h3.5M250.3 105.5h2M251.1 106.3h.5M74.8 129.4h5.1v33h-5.1zM105.3 138.3h5.1l2.5 1.3-2.5 1.2h-5.1zM105.3 135.8h5.1l2.5 1.2-2.5 1.3h-5.1zM105.3 133.2h5.1l2.5 1.3-2.5 1.3h-5.1z"/>
<path d="M105.3 130.7h5.1l2.5 1.3-2.5 1.2h-5.1zM138.3 138.3h5.1l2.5 1.3-2.5 1.2h-5.1zM138.3 135.8h5.1l2.5 1.2-2.5 1.3h-5.1zM138.3 133.2h5.1l2.5 1.3-2.5 1.3h-5.1zM138.3 130.7h5.1l2.5 1.3-2.5 1.2h-5.1zM105.3 140.8h5.1l2.5 1.3-2.5 1.3h-5.1zM138.3 140.8h5.1l2.5 1.3-2.5 1.3h-5.1z"/>
<circle cx="251.3" cy="82.5" r=".38"/>
<circle cx="251.3" cy="94.1" r=".38"/>
<circle cx="259" cy="93.9" r=".38"/>
<circle cx="259" cy="82.8" r=".38"/>
<circle cx="261.5" cy="93.9" r=".38"/>
<circle cx="261.5" cy="82.8" r=".38"/>
<circle cx="76.1" cy="161.2" r=".38"/>
</g>
<g fill="none" stroke="#008700" stroke-width=".25">
<path d="M266.6 64.6h1.2M251.3 97.7v3.8M256.4 97.7v11.4h-7.6M72.3 137h.1M72.3 132h.1M72.3 139.6h.1M115.4 132h.1M115.4 134.5h.1M115.4 137h.1M115.4 139.6h.1M135.8 132h.1M135.8 134.5h.1"/>
<path d="M135.8 137h.1M135.8 139.6h.1M72.3 144.7h.1M72.3 152.3h.1M72.3 147.2h.1M72.3 159.9h.1M72.3 154.8h.1M115.4 142.1h.1M135.8 142.1h.1M135.8 149.7h3.8v2.6"/>
</g>
<path d="M260.5 96.6l2 2.1M262.5 96.6l-2 2.1" fill="none" stroke="#3c3" stroke-width=".25"/>
<g font-size="4.6">
<text x="6.2" y="9.6">RELAY 1</text>
<text x="76.1" y="9.6">RELAY 2</text>
<text x="145.9" y="9.6">RELAY 3</text>
<text x="217" y="9.6">RELAY 4</text>
<text x="181.6" y="169.4">RelaySch</text>
<text x="228.1" y="187.1">SAM-2</text>
</g>
<g font-size="3.5">
<text x="114.2" y="112.4">ON/AUTO/OFF</text>
<text x="186.6" y="112.4">ON/AUTO/OFF</text>
<text x="261.5" y="113.7">ON/AUTO/OFF</text>
<text x="45.6" y="115">ON/AUTO/OFF</text>
<text x="238.4" y="166.2">Create at</text>
<text x="258.8" y="166.2">2026-07-23</text>
<text x="119" y="168.8">Schematic</text>
<text x="238.4" y="171.3">Update at</text>
<text x="258.8" y="171.3">2026-08-26</text>
<text x="119" y="176.4">Board</text>
<text x="187.1" y="176.4">Relay</text>
<text x="238.4" y="176.4">Page</text>
<text x="258.8" y="176.4">P1</text>
<text x="119" y="181.5">Drawn</text>
<text x="119" y="186.6">Reviewed</text>
<text x="26.5" y="196.3">EARTH GROUND:</text>
<text x="179.7" y="196.7">Version</text>
<text x="203.4" y="196.7">Size</text>
<text x="243.6" y="196.7">Page 1 Total 1</text>
<text x="26.5" y="200.1">Male: G480-08-2T</text>
<text x="26.5" y="203.9">Female: Kingstone 3551</text>
<text x="182" y="204.3">V1.0</text>
<text x="204.7" y="204.3">A4</text>
<text x="245.1" y="204.3">EasyEDA.com</text>
</g>
<g font-size="2.3" fill="#00f">
<text x="12.5" y="17.2">RL_NO1</text>
<text x="81.1" y="17.2">RL_NO2</text>
<text x="152.2" y="15.9">RL_NO3</text>
<text x="225.8" y="15.9">RL_NO4</text>
<text x="10.6" y="19.7">RL_COM1</text>
<text x="12.6" y="22.3">RL_NC1</text>
<text x="79.1" y="19.7">RL_COM2</text>
<text x="81.2" y="22.3">RL_NC2</text>
<text x="150.3" y="18.5">RL_COM3</text>
<text x="152.3" y="21">RL_NC3</text>
<text x="223.9" y="18.5">RL_COM4</text>
<text x="226" y="21">RL_NC4</text>
<text x="15.5" y="51.5">RL_N1</text>
<text x="84.1" y="51.5">RL_N2</text>
<text x="155.2" y="50.2">RL_N3</text>
<text x="228.9" y="50.2">RL_N4</text>
<text x="7.2" y="71.8">BLINK</text>
<text x="75.7" y="69.3">BLINK</text>
<text x="79.6" y="71.8">K2</text>
<text x="148.1" y="69.3">BLINK</text>
<text x="152" y="71.8">K3</text>
<text x="223.1" y="70.5">BLINK</text>
<text x="11" y="74.3">K1</text>
<text x="226.9" y="73.1">K4</text>
<text x="14.3" y="111.2">RL_N1</text>
<text x="82.9" y="108.6">RL_N2</text>
<text x="155.2" y="108.6">RL_N3</text>
<text x="230.2" y="109.9">RL_N4</text>
<text x="23.3" y="132.8">RL_COM1</text>
<text x="51.9" y="137.8">RL_NO1</text>
<text x="52" y="132.8">RL_NC1</text>
<text x="92.6" y="137.8">BB_RL_P3</text>
<text x="92.6" y="135.3">BB_RL_P4</text>
<text x="93" y="132.8">BB_BLINK</text>
<text x="147.2" y="137.8">K3</text>
<text x="147.2" y="135.3">K4</text>
<text x="147.2" y="132.8">BLINK</text>
<text x="187.5" y="136.6">5V0</text>
<text x="22" y="142.9">RL_COM2</text>
<text x="52" y="140.4">RL_NC2</text>
<text x="92.6" y="142.9">BB_RL_P1</text>
<text x="92.6" y="140.4">BB_RL_P2</text>
<text x="147.2" y="142.9">K1</text>
<text x="147.2" y="140.4">K2</text>
<text x="180.2" y="139.1">BB_RL_P1</text>
<text x="180.2" y="141.7">BB_RL_P2</text>
<text x="51.9" y="145.5">RL_NO2</text>
<text x="52" y="148">RL_NC3</text>
<text x="180.2" y="144.2">BB_RL_P3</text>
<text x="180.2" y="146.7">BB_RL_P4</text>
<text x="180.6" y="149.3">BB_BLINK</text>
<text x="22" y="150.5">RL_COM3</text>
<text x="53.1" y="153.1">RL_NO3</text>
<text x="53.2" y="155.6">RL_NC4</text>
<text x="23.3" y="158.2">RL_COM4</text>
<text x="53.1" y="160.7">RL_NO4</text>
</g>
<g font-size="2.3" fill="#000080">
<text x="101.3" y="107.4">COM</text>
<text x="173.7" y="107.4">COM</text>
<text x="32.7" y="109.9">COM</text>
<text x="248.6" y="108.6">COM</text>
<text x="189.9" y="133.4" transform="rotate(-90 189.9 133.4)">COM</text>
<text x="107.7" y="158.2">COM</text>
<text x="2.8" y="191.2">EARTH_COM</text>
<text x="57.8" y="186.2" transform="rotate(-90 57.8 186.2)">EARTH_COM</text>
</g>
<g font-size="1.8" fill="#000080">
<text x="37.6" y="10.6">5V0</text>
<text x="106.2" y="10.6">5V0</text>
<text x="177.3" y="9.3">5V0</text>
<text x="251" y="9.3">5V0</text>
<text x="200.5" y="23.5">K3</text>
<text x="274.2" y="23.5">K4</text>
<text x="60.8" y="24.8">K1</text>
<text x="129.4" y="24.8">K2</text>
<text x="16.4" y="35">U1</text>
<text x="85" y="35">U2</text>
<text x="156.1" y="33.7">U3</text>
<text x="229.7" y="33.7">U4</text>
<text x="121.8" y="57.8">LED2</text>
<text x="132.8" y="58.8">5V0</text>
<text x="194.2" y="57.8">LED3</text>
<text x="205.2" y="58.8">5V0</text>
<text x="269.1" y="59.1">LED4</text>
<text x="43.1" y="64.2">R1</text>
<text x="54.5" y="60.4">LED1</text>
<text x="64.3" y="61.4">5V0</text>
<text x="111.6" y="61.6">R2</text>
<text x="184" y="61.6">R3</text>
<text x="259" y="62.9">R4</text>
<text x="280.2" y="60.1">5V0</text>
<text x="74.8" y="129">CN1</text>
<text x="118" y="127.7">U5</text>
<text x="205.6" y="127.7">CN4</text>
<text x="137.9" y="156.6">5V0</text>
<text x="30.4" y="172.1">CN2</text>
<text x="30.4" y="182.3">CN3</text>
</g>
<g font-size="1.8">
<text x="38.5" y="29.6" transform="rotate(-90 38.5 29.6)">1</text>
<text x="41.1" y="29.6" transform="rotate(-90 41.1 29.6)">3</text>
<text x="48.7" y="29.6" transform="rotate(-90 48.7 29.6)">4</text>
<text x="56.3" y="29.6" transform="rotate(-90 56.3 29.6)">5</text>
<text x="107.1" y="29.6" transform="rotate(-90 107.1 29.6)">1</text>
<text x="109.6" y="29.6" transform="rotate(-90 109.6 29.6)">3</text>
<text x="117.3" y="29.6" transform="rotate(-90 117.3 29.6)">4</text>
<text x="124.9" y="29.6" transform="rotate(-90 124.9 29.6)">5</text>
<text x="178.2" y="28.3" transform="rotate(-90 178.2 28.3)">1</text>
<text x="180.8" y="28.3" transform="rotate(-90 180.8 28.3)">3</text>
<text x="188.4" y="28.3" transform="rotate(-90 188.4 28.3)">4</text>
<text x="196" y="28.3" transform="rotate(-90 196 28.3)">5</text>
<text x="251.9" y="28.3" transform="rotate(-90 251.9 28.3)">1</text>
<text x="254.4" y="28.3" transform="rotate(-90 254.4 28.3)">3</text>
<text x="262" y="28.3" transform="rotate(-90 262 28.3)">4</text>
<text x="269.7" y="28.3" transform="rotate(-90 269.7 28.3)">5</text>
<text x="39.5" y="32.4" transform="rotate(-90 39.5 32.4)">1</text>
<text x="42.1" y="32.4" transform="rotate(-90 42.1 32.4)">3</text>
<text x="49.7" y="32.4" transform="rotate(-90 49.7 32.4)">4</text>
<text x="57.3" y="32.4" transform="rotate(-90 57.3 32.4)">5</text>
<text x="108.1" y="32.4" transform="rotate(-90 108.1 32.4)">1</text>
<text x="110.7" y="32.4" transform="rotate(-90 110.7 32.4)">3</text>
<text x="118.3" y="32.4" transform="rotate(-90 118.3 32.4)">4</text>
<text x="125.9" y="32.4" transform="rotate(-90 125.9 32.4)">5</text>
<text x="179.2" y="31.1" transform="rotate(-90 179.2 31.1)">1</text>
<text x="181.8" y="31.1" transform="rotate(-90 181.8 31.1)">3</text>
<text x="189.4" y="31.1" transform="rotate(-90 189.4 31.1)">4</text>
<text x="197" y="31.1" transform="rotate(-90 197 31.1)">5</text>
<text x="252.9" y="31.1" transform="rotate(-90 252.9 31.1)">1</text>
<text x="255.4" y="31.1" transform="rotate(-90 255.4 31.1)">3</text>
<text x="263.1" y="31.1" transform="rotate(-90 263.1 31.1)">4</text>
<text x="270.7" y="31.1" transform="rotate(-90 270.7 31.1)">5</text>
<text x="39.5" y="40.5" transform="rotate(-90 39.5 40.5)">12</text>
<text x="42.1" y="40.5" transform="rotate(-90 42.1 40.5)">10</text>
<text x="49.7" y="40.5" transform="rotate(-90 49.7 40.5)">9</text>
<text x="57.3" y="40.5" transform="rotate(-90 57.3 40.5)">8</text>
<text x="108.1" y="40.5" transform="rotate(-90 108.1 40.5)">12</text>
<text x="110.7" y="40.5" transform="rotate(-90 110.7 40.5)">10</text>
<text x="118.3" y="40.5" transform="rotate(-90 118.3 40.5)">9</text>
<text x="125.9" y="40.5" transform="rotate(-90 125.9 40.5)">8</text>
<text x="179.2" y="39.2" transform="rotate(-90 179.2 39.2)">12</text>
<text x="181.8" y="39.2" transform="rotate(-90 181.8 39.2)">10</text>
<text x="189.4" y="39.2" transform="rotate(-90 189.4 39.2)">9</text>
<text x="197" y="39.2" transform="rotate(-90 197 39.2)">8</text>
<text x="252.9" y="39.2" transform="rotate(-90 252.9 39.2)">12</text>
<text x="255.4" y="39.2" transform="rotate(-90 255.4 39.2)">10</text>
<text x="263.1" y="39.2" transform="rotate(-90 263.1 39.2)">9</text>
<text x="270.7" y="39.2" transform="rotate(-90 270.7 39.2)">8</text>
<text x="38.5" y="44.3" transform="rotate(-90 38.5 44.3)">12</text>
<text x="41.1" y="44.3" transform="rotate(-90 41.1 44.3)">10</text>
<text x="48.7" y="43.3" transform="rotate(-90 48.7 43.3)">9</text>
<text x="56.3" y="43.3" transform="rotate(-90 56.3 43.3)">8</text>
<text x="107.1" y="44.3" transform="rotate(-90 107.1 44.3)">12</text>
<text x="109.6" y="44.3" transform="rotate(-90 109.6 44.3)">10</text>
<text x="117.3" y="43.3" transform="rotate(-90 117.3 43.3)">9</text>
<text x="124.9" y="43.3" transform="rotate(-90 124.9 43.3)">8</text>
<text x="178.2" y="43.1" transform="rotate(-90 178.2 43.1)">12</text>
<text x="180.8" y="43.1" transform="rotate(-90 180.8 43.1)">10</text>
<text x="188.4" y="42" transform="rotate(-90 188.4 42)">9</text>
<text x="196" y="42" transform="rotate(-90 196 42)">8</text>
<text x="251.9" y="43.1" transform="rotate(-90 251.9 43.1)">12</text>
<text x="254.4" y="43.1" transform="rotate(-90 254.4 43.1)">10</text>
<text x="262" y="42" transform="rotate(-90 262 42)">9</text>
<text x="269.7" y="42" transform="rotate(-90 269.7 42)">8</text>
<text x="34.7" y="81.5" transform="rotate(-90 34.7 81.5)">5</text>
<text x="39.8" y="81.5" transform="rotate(-90 39.8 81.5)">6</text>
<text x="42.3" y="81.5" transform="rotate(-90 42.3 81.5)">7</text>
<text x="44.9" y="81.5" transform="rotate(-90 44.9 81.5)">8</text>
<text x="103.3" y="79" transform="rotate(-90 103.3 79)">5</text>
<text x="108.4" y="79" transform="rotate(-90 108.4 79)">6</text>
<text x="110.9" y="79" transform="rotate(-90 110.9 79)">7</text>
<text x="113.5" y="79" transform="rotate(-90 113.5 79)">8</text>
<text x="175.7" y="79" transform="rotate(-90 175.7 79)">5</text>
<text x="180.8" y="79" transform="rotate(-90 180.8 79)">6</text>
<text x="183.3" y="79" transform="rotate(-90 183.3 79)">7</text>
<text x="185.8" y="79" transform="rotate(-90 185.8 79)">8</text>
<text x="250.6" y="80.2" transform="rotate(-90 250.6 80.2)">5</text>
<text x="255.7" y="80.2" transform="rotate(-90 255.7 80.2)">6</text>
<text x="258.2" y="80.2" transform="rotate(-90 258.2 80.2)">7</text>
<text x="260.8" y="80.2" transform="rotate(-90 260.8 80.2)">8</text>
<text x="103.3" y="95.5" transform="rotate(-90 103.3 95.5)">4</text>
<text x="108.4" y="95.5" transform="rotate(-90 108.4 95.5)">3</text>
<text x="110.9" y="95.5" transform="rotate(-90 110.9 95.5)">2</text>
<text x="113.5" y="95.5" transform="rotate(-90 113.5 95.5)">1</text>
<text x="175.7" y="95.5" transform="rotate(-90 175.7 95.5)">4</text>
<text x="180.8" y="95.5" transform="rotate(-90 180.8 95.5)">3</text>
<text x="183.3" y="95.5" transform="rotate(-90 183.3 95.5)">2</text>
<text x="185.8" y="95.5" transform="rotate(-90 185.8 95.5)">1</text>
<text x="34.7" y="98" transform="rotate(-90 34.7 98)">4</text>
<text x="39.8" y="98" transform="rotate(-90 39.8 98)">3</text>
<text x="42.3" y="98" transform="rotate(-90 42.3 98)">2</text>
<text x="44.9" y="98" transform="rotate(-90 44.9 98)">1</text>
<text x="250.6" y="96.8" transform="rotate(-90 250.6 96.8)">4</text>
<text x="255.7" y="96.8" transform="rotate(-90 255.7 96.8)">3</text>
<text x="258.2" y="96.8" transform="rotate(-90 258.2 96.8)">2</text>
<text x="260.8" y="96.8" transform="rotate(-90 260.8 96.8)">1</text>
<text x="72.6" y="131.7">12</text>
<text x="116.8" y="131.7">1</text>
<text x="133.3" y="131.7">16</text>
<text x="204.5" y="130.5">1</text>
<text x="206.6" y="131.7">1</text>
<text x="213.8" y="131.7">2</text>
<text x="215.9" y="130.5">2</text>
<text x="72.6" y="136.8">10</text>
<text x="72.6" y="134.3">11</text>
<text x="75.7" y="135.5">11</text>
<text x="75.7" y="133">12</text>
<text x="116.8" y="134.3">2</text>
<text x="116.8" y="136.8">3</text>
<text x="118.9" y="133">1B</text>
<text x="118.9" y="135.5">2B</text>
<text x="129.9" y="135.5">2C</text>
<text x="129.9" y="133">1C</text>
<text x="133.3" y="136.8">14</text>
<text x="133.3" y="134.3">15</text>
<text x="204.5" y="133">3</text>
<text x="204.5" y="135.5">5</text>
<text x="206.6" y="134.3">3</text>
<text x="206.6" y="136.8">5</text>
<text x="213.8" y="136.8">6</text>
<text x="213.8" y="134.3">4</text>
<text x="215.9" y="135.5">6</text>
<text x="215.9" y="133">4</text>
<text x="73.6" y="141.9">8</text>
<text x="73.6" y="139.3">9</text>
<text x="75.7" y="143.2">8</text>
<text x="75.7" y="140.6">9</text>
<text x="75.7" y="138.1">10</text>
<text x="116.8" y="139.3">4</text>
<text x="116.8" y="141.9">5</text>
<text x="118.9" y="138.1">3B</text>
<text x="118.9" y="140.6">4B</text>
<text x="118.9" y="143.2">5B</text>
<text x="129.9" y="143.2">5C</text>
<text x="129.9" y="140.6">4C</text>
<text x="129.9" y="138.1">3C</text>
<text x="133.3" y="141.9">12</text>
<text x="133.3" y="139.3">13</text>
<text x="203.4" y="143.2">11</text>
<text x="204.5" y="138.1">7</text>
<text x="204.5" y="140.6">9</text>
<text x="206.6" y="139.3">7</text>
<text x="206.6" y="141.9">9</text>
<text x="212.8" y="141.9">10</text>
<text x="213.8" y="139.3">8</text>
<text x="215.9" y="143.2">12</text>
<text x="215.9" y="140.6">10</text>
<text x="215.9" y="138.1">8</text>
<text x="73.6" y="149.5">5</text>
<text x="73.6" y="147">6</text>
<text x="73.6" y="144.4">7</text>
<text x="75.7" y="148.2">6</text>
<text x="75.7" y="145.7">7</text>
<text x="116.8" y="144.4">6</text>
<text x="116.8" y="147">7</text>
<text x="116.8" y="149.5">8</text>
<text x="118.9" y="145.7">6B</text>
<text x="118.9" y="148.2">7B</text>
<text x="129.9" y="148.2">7C</text>
<text x="129.9" y="145.7">6C</text>
<text x="133.3" y="149.5">9</text>
<text x="133.3" y="147">10</text>
<text x="133.3" y="144.4">11</text>
<text x="203.4" y="145.7">13</text>
<text x="203.4" y="148.2">15</text>
<text x="206.6" y="144.4">11</text>
<text x="206.6" y="147">13</text>
<text x="206.6" y="149.5">15</text>
<text x="212.8" y="149.5">16</text>
<text x="212.8" y="147">14</text>
<text x="212.8" y="144.4">12</text>
<text x="215.9" y="148.2">16</text>
<text x="215.9" y="145.7">14</text>
<text x="73.6" y="154.6">3</text>
<text x="73.6" y="152">4</text>
<text x="75.7" y="155.9">3</text>
<text x="75.7" y="153.3">4</text>
<text x="75.7" y="150.8">5</text>
<text x="118.9" y="150.8">E</text>
<text x="128" y="150.8">COM</text>
<text x="73.6" y="159.7">1</text>
<text x="73.6" y="157.1">2</text>
<text x="75.7" y="160.9">1</text>
<text x="75.7" y="158.4">2</text>
<text x="29.2" y="174.9">1</text>
<text x="31.3" y="176.2">1</text>
<text x="33.5" y="176.2">2</text>
<text x="35.6" y="174.9">2</text>
<text x="29.2" y="185.1">1</text>
<text x="35.6" y="185.1">2</text>
<text x="31.3" y="186.3">1</text>
<text x="33.5" y="186.3">2</text>
</g>
<g font-size="1.8" fill="#00f">
<text x="60.8" y="28.4">G6S-2 DC5</text>
<text x="129.4" y="28.4">G6S-2 DC5</text>
<text x="200.5" y="27.1">G6S-2 DC5</text>
<text x="274.2" y="27.1">G6S-2 DC5</text>
<text x="16.4" y="37.5">CDBU00340-HF</text>
<text x="85" y="37.5">CDBU00340-HF</text>
<text x="156.1" y="36.2">CDBU00340-HF</text>
<text x="229.7" y="36.2">CDBU00340-HF</text>
<text x="43.1" y="69.3">470</text>
<text x="111.6" y="66.7">470</text>
<text x="184" y="66.7">470</text>
<text x="259" y="68">470</text>
<text x="11.3" y="139.1">SMAJ60CA</text>
<text x="11.3" y="149.3">SMAJ60CA</text>
<text x="118" y="155.6">ULN2003ADR</text>
<text x="11.3" y="158.2">SMAJ60CA</text>
<text x="74.8" y="164.5">KF2EDGV-3.5-12P</text>
<text x="11.3" y="168.3">SMAJ60CA</text>
<text x="30.4" y="179.8">G480-08-2T</text>
<text x="30.4" y="189.9">G480-08-2T</text>
</g>
<g font-size="1.6" fill="#000080">
<text x="50.7" y="83.2">SW1</text>
<text x="119.3" y="80.7">SW2</text>
<text x="191.6" y="80.7">SW3</text>
<text x="266.6" y="82">SW4</text>
<text x="11.3" y="131.5">D1</text>
<text x="11.3" y="141.7">D2</text>
<text x="11.3" y="150.5">D3</text>
<text x="11.3" y="160.7">D4</text>
</g>
</svg>
